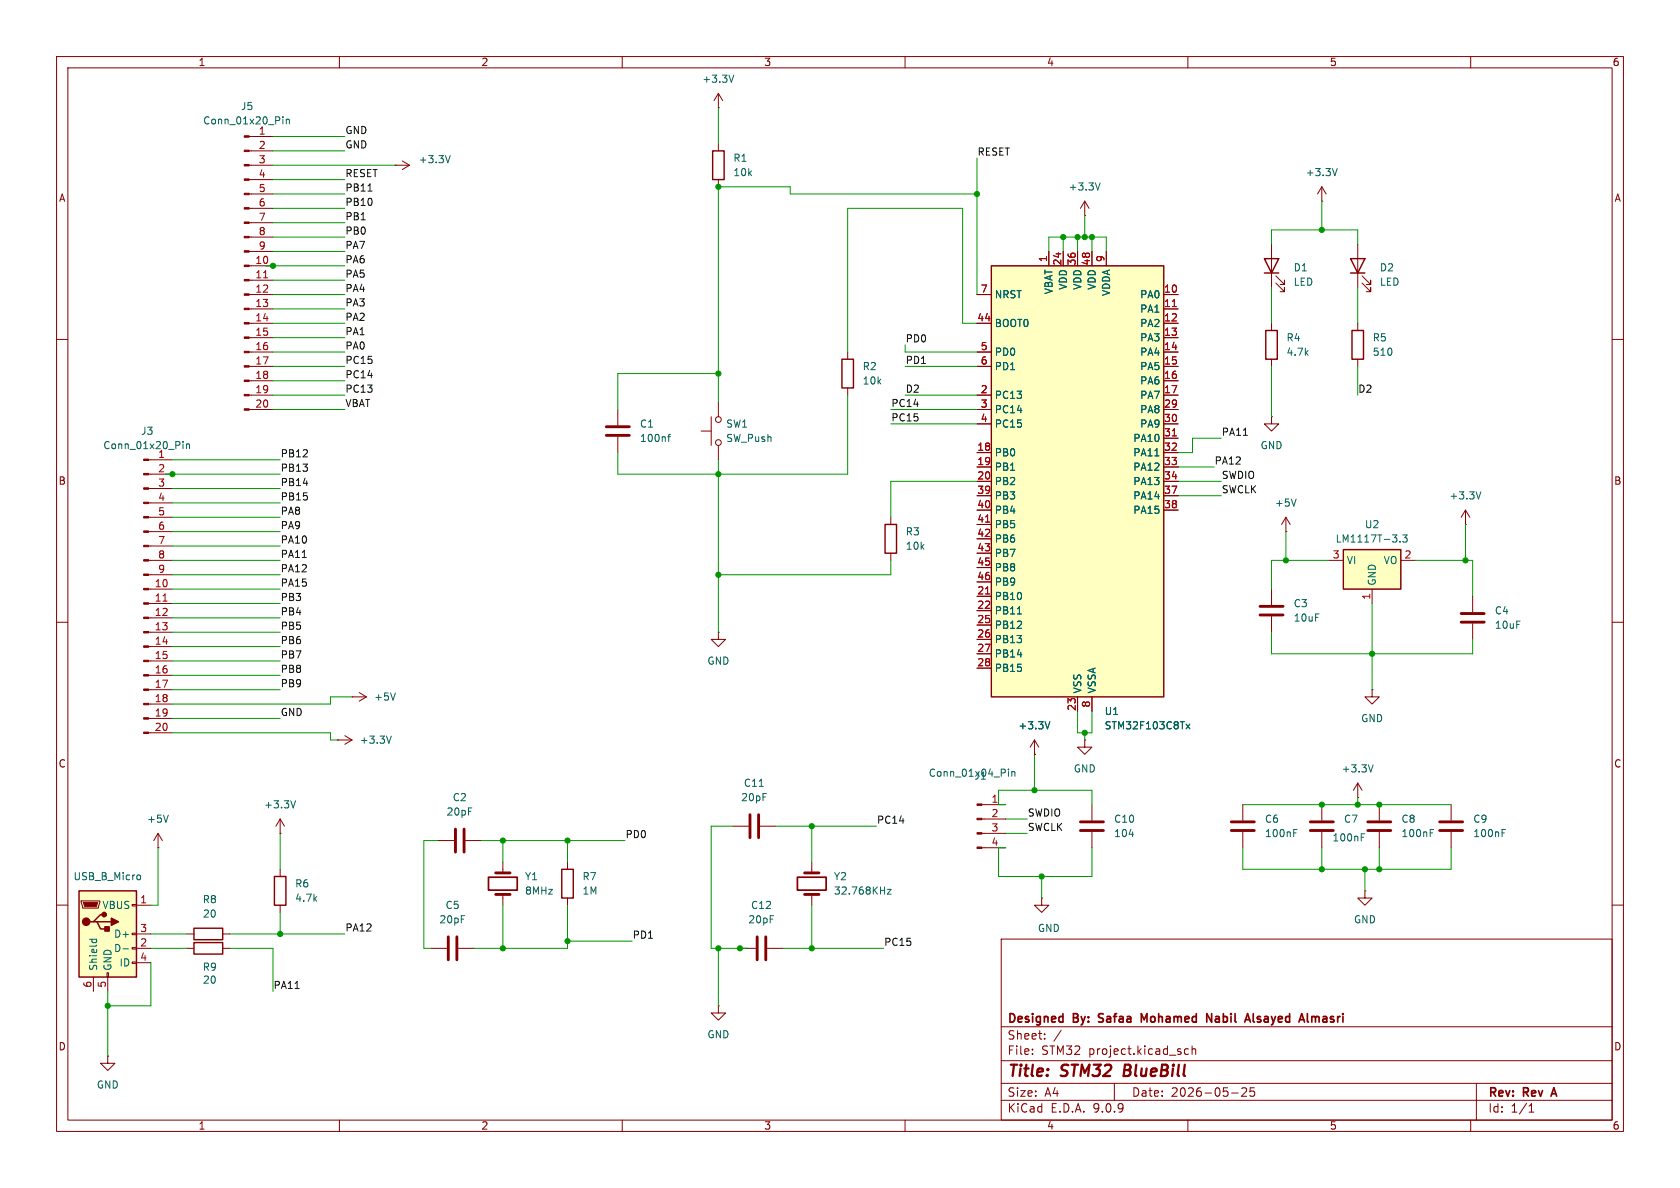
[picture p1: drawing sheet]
<svg xmlns="http://www.w3.org/2000/svg" width="297mm" height="210mm" viewBox="0 0 297 210" stroke-linecap="round" stroke-linejoin="round" font-family="sans-serif">
<g fill="none" stroke="#840000" stroke-width=".18">
<path d="M10 10h277v190h-277zM12 12h273v186h-273zM60 10v2M110 10v2M160 10v2M210 10v2M260 10v2M233.7 35.6h.1M233.7 33v2.6M233.7 33l-.8 1.3M233.7 33l.7 1.3M224.8 43.2v7.6"/>
<path d="M224.8 57.2v1.2M225.6 50l1.5 1.6v-.8v.8h-.8M225.6 48.8l1.5 1.5v-.8v.8h-.8M240 43.2v7.6M240 57.2v1.2M240.8 50l1.5 1.6v-.8v.8h-.7M240.8 48.8l1.5 1.5v-.8v.8h-.7M10 60h2M224.8 63.5v1.3M240 63.5v1.3M285 60h2M157.5 91.4v1.3"/>
<path d="M157.5 97.8v1.3M259.1 92.7h.1M259.1 90.2l-.8 1.2M259.1 90.2l.7 1.2M259.1 90.2v2.5M10 110h2M285 110h2M240 138.4l-.7 1.3M240 138.4l.8 1.3M240 138.4v2.6M242.6 121.9v1.3h1.2l-1.2 1.3-1.3-1.3h1.3M242.6 121.9h.1"/>
<path d="M27.9 149.9h.1M27.9 147.3l-.7 1.3M27.9 147.3l.8 1.3M27.9 147.3v2.6M77.5 148.6h2.8M82.3 148.6h2.8M143.5 152.4v1.9M143.5 158.1v1.9M233.7 142.2v2.8M233.7 147.1v2.8M240 141h.1M243.8 142.2v2.8"/>
<path d="M243.8 147.1v2.8M256.5 142.2v2.8M256.5 147.1v2.8M10 160h2M177 166h108v32h-108zM285 160h2M60 198v2M110 198v2M160 198v2M177 194.5h108M177 191.5h108M177 187.5h108"/>
<path d="M177 181.5h108M182.5 186.3v.1M182.5 185.5v.1M184.7 183.6v.1M184.7 182.8v.1M187.6 182.1l-1.3 2M197 191.5v3M210 198v2M210.1 185.5l-.4-.1-.3 .3v.4l.1 .2h.6M210.7 185.5l.3-.1 .3 .1 .1 .9M210.7 184.9v1.5M217.7 193.2h1.2"/>
<path d="M219.5 192.4l.6-.1 .2 .1 .1 .3-.9 1.1h.9M221.7 192.3h-.7v.7l.2-.1h.5l.1 .3-.1 .5-.2 .1-.5-.1M260 198v2M261 191.5v6.5M270.3 196.6h.9M270.3 195.5l.4-.4v1.5"/>
</g>
<g fill="none" stroke="#840000" stroke-width=".3">
<path d="M141 155.1h5v2.3h-5zM194.3 179.3v.5M202.8 179.2l-.5 1.1-.5-1.1v1.5M213.3 179.2l.9 1.5v-1.5M220.6 179.2l.5 1.5M221.6 179.2v1.3l.2 .2M231.9 179.7v1M232.3 179.7l-.4 .1M194.2 180.6l.2 .1M220.2 180.3h.7M231.2 180.6l.1 .1M274.3 193.4h.8"/>
<path d="M274.7 192.3l-.5 1.5"/>
</g>
<path d="M198.9 188.2l-.3 2h.8" fill="none" stroke="#840000" stroke-width=".4"/>
<path d="M223.5 45.7h2.6l-1.3 2.6zM223.5 48.3h2.6M223.8 58.4h2v5.1h-2zM238.8 45.7h2.5l-1.3 2.6zM238.8 48.3h2.5M239 58.4h2v5.1h-2zM156.5 92.7h2v5.1h-2z" fill="none" stroke="#840000" stroke-width=".25"/>
<path d="M80.5 146.6v4M82 146.6v4M142.2 158.1h2.6M142.2 154.3h2.6M231.6 145.3h4.1M231.6 146.8h4.1M241.8 145.3h4.1M241.8 146.8h4.1M254.5 145.3h4.1M254.5 146.8h4.1" fill="none" stroke="#840000" stroke-width=".51"/>
<path d="M236.4 29.8l-.4 1.3M261.8 86.9l-.4 1.3M242.8 135.2l-.5 1.3M29.8 144.1l-.5 1.3M156.9 157.2h.6l-.6 .9h.6M240.6 148h.5M240.6 147.4h.7M252.8 147.2h.5M252.8 146.6h.6M265.5 147.2h.5M265.5 146.6h.6" fill="none" stroke="#006464" stroke-width=".18"/>
<path d="M14 157.5h10.1v15.2h-10.1z" fill="#ffffc2"/>
<path d="M126 26.7h2v5.1h-2zM14 157.5h10.1v15.2h-10.1zM99.3 153.7h2v5.1h-2zM16.5 162.9h.6l.7 1.3h1.2M17.1 162.9h2.6M18.4 161.7h-.6l-1.3 1.2h-.6" fill="none" stroke="#840000" stroke-width=".25"/>
<g fill="none" stroke="#840000" stroke-width=".18">
<path d="M127 19.1h.1M127 16.5l-.8 1.3M127 16.5l.8 1.3M127 16.5v2.6M69.8 29.2h.1M69.8 29.2h2.6M71.1 28.4l1.3 .8M72.4 29.2l-1.3 .8M127 25.4v1.3M127 31.8v1.2M191.8 38.1h.1M191.8 35.6l-.8 1.2"/>
<path d="M191.8 35.6l.7 1.2M191.8 35.6v2.5M109.2 72.4v2.8M109.2 77.2v2.8M124 76.2h1.7M125.7 73.7v5M127 71.1v2.6M127 78.7v2.6M224.8 73.7v1.2h1.3l-1.3 1.3-1.3-1.3h1.3M224.8 73.7h.1M26.3 81.3h4.2M26.3 83.8h4.2"/>
<path d="M26.3 86.4h4.2M26.3 88.9h4.2M26.3 91.4h4.2M26.3 94h4.2M26.3 96.5h4.2M26.3 99.1h4.2M26.3 101.6h4.2M26.3 104.1h4.2M26.3 106.7h4.2M26.3 109.2h4.2M26.3 111.8h4.2M26.3 114.3h4.2"/>
<path d="M26.3 116.8h4.2M26.3 119.4h4.2M260.3 105.4v2.8M260.3 110.2v2.8M26.3 121.9h4.2M26.3 124.5h4.2M26.3 127h4.2M26.3 129.5h4.2M14.4 159.3h3.3v.2l-.3 1h-2.8zM23.4 159.9h.7v.2h-.7zM100.3 152.4v1.3M100.3 158.8v1.2"/>
<path d="M129.5 146.1h2.8M134.4 146.1h2.8M173.6 142.2h4.2M173.6 144.8h4.2M173.6 147.3h4.2M173.6 149.9h4.2M241.3 157.5v1.3h1.3l-1.3 1.2-1.3-1.2h1.3M241.3 157.5h.1M16.5 172.7v2.6M18.9 172h.3v.7h-.3zM19 172.7v2.6M23.4 165h.7v.2h-.7z"/>
<path d="M23.4 167.5h.7v.3h-.7zM23.4 170.1h.7v.2h-.7zM24.1 160h2.6M24.1 165.1h2.6M24.1 167.6h2.6M24.1 170.2h2.6"/>
<circle cx="127" cy="78.2" r=".51"/>
<circle cx="127" cy="74.2" r=".51"/>
</g>
<g fill="#840000" stroke="#840000" stroke-width=".18">
<path d="M14.7 159.5h2.6l-.3 .8h-2z"/>
<path d="M25.4 81.2h.9v.2h-.9z"/>
<path d="M25.4 83.7h.9v.2h-.9z"/>
<path d="M25.4 86.2h.9v.3h-.9z"/>
<path d="M25.4 88.8h.9v.2h-.9z"/>
<path d="M25.4 91.3h.9v.3h-.9z"/>
<path d="M25.4 93.9h.9v.2h-.9z"/>
<path d="M25.4 96.4h.9v.2h-.9z"/>
<path d="M25.4 98.9h.9v.3h-.9z"/>
<path d="M25.4 101.5h.9v.2h-.9z"/>
<path d="M25.4 104h.9v.3h-.9z"/>
<path d="M25.4 106.6h.9v.2h-.9z"/>
<path d="M25.4 109.1h.9v.2h-.9z"/>
<path d="M25.4 111.6h.9v.3h-.9z"/>
<path d="M25.4 114.2h.9v.2h-.9z"/>
<path d="M25.4 116.7h.9v.3h-.9z"/>
<path d="M25.4 119.3h.9v.2h-.9z"/>
<path d="M25.4 121.8h.9v.2h-.9z"/>
<path d="M25.4 124.3h.9v.3h-.9z"/>
<path d="M25.4 126.9h.9v.2h-.9z"/>
<path d="M25.4 129.4h.9v.3h-.9z"/>
<path d="M172.7 142.1h.9v.3h-.9z"/>
<path d="M172.7 144.7h.9v.2h-.9z"/>
<path d="M172.7 147.2h.9v.2h-.9z"/>
<path d="M172.7 149.7h.9v.3h-.9z"/>
</g>
<g fill="#840000" stroke="#840000" stroke-width=".25">
<path d="M18.5 163.8h.8v.8h-.8z"/>
<path d="M19.7 162.3l1.3 .6-1.3 .7z"/>
<circle cx="15.2" cy="162.9" r=".63"/>
<circle cx="18.4" cy="161.7" r=".38"/>
</g>
<g fill="none" stroke="#006464" stroke-width=".18">
<path d="M129.7 13.3l-.4 1.2M79.6 27.5l-.4 1.3M194.5 32.3l-.4 1.3M32.4 78v.2M32.4 78.5v.8M33 78.5v.8M33 78.6l.1-.1h.3l.1 .8M118 77.2h.5M118.5 76.8l-.3 .2v1M134.2 139h.8M178.3 136v.1M178.3 136.4v.8"/>
<path d="M178.9 136.4v.8M178.9 136.5l.2-.1h.3v.8M24.4 154.7h.3l.2 .2-.1 .5-.4 .1M15.8 166h1.3M16.3 166l-.1 .4M17 166l.1 .4M21.7 167.7h1"/>
</g>
<path d="M107.2 75.4h4.1M107.2 77h4.1M258.3 108.5h4.1M258.3 110h4.1M132.6 144v4.1M134.1 144v4.1" fill="none" stroke="#840000" stroke-width=".51"/>
<path d="M28.8 106.3h.7" fill="none" stroke="#a90000" stroke-width=".18"/>
<path d="M175.3 47h30.4v76.2h-30.4z" fill="#ffffc2"/>
<path d="M175.3 47h30.4v76.2h-30.4zM148.8 63.5h2.1v5.1h-2.1z" fill="none" stroke="#840000" stroke-width=".25"/>
<g fill="none" stroke="#840000" stroke-width=".18">
<path d="M172.7 52.1h2.6M172.7 57.2h2.6M185.4 44.5v2.5M188 44.5v2.5M190.5 44.5v2.5M193 44.5v2.5M195.6 44.5v2.5M205.7 52.1h2.6M205.7 57.2h2.6M205.7 54.6h2.6M205.7 59.7h2.6M149.9 62.2v1.3"/>
<path d="M149.9 68.6v1.3M172.7 62.2h2.6M172.7 64.8h2.6M172.7 69.9h2.6M172.7 72.4h2.6M172.7 74.9h2.6M205.7 62.2h2.6M205.7 64.8h2.6M205.7 69.9h2.6M205.7 72.4h2.6M205.7 74.9h2.6M205.7 67.3h2.6"/>
<path d="M205.7 77.5h2.6M172.7 80h2.6M172.7 82.6h2.6M172.7 85.1h2.6M172.7 87.6h2.6M172.7 90.2h2.6M172.7 92.7h2.6M172.7 95.3h2.6M172.7 97.8h2.6M205.7 80h2.6M205.7 82.6h2.6M205.7 85.1h2.6"/>
<path d="M205.7 87.6h2.6M205.7 90.2h2.6M227.3 94h.1M227.3 91.4l-.7 1.3M227.3 91.4l.8 1.3M227.3 91.4v2.6M172.7 100.3h2.6M172.7 102.9h2.6M172.7 105.4h2.6M172.7 108h2.6M172.7 110.5h2.6M172.7 113h2.6"/>
<path d="M172.7 115.6h2.6M172.7 118.1h2.6M224.8 104.1v2.8M224.8 109v2.8M59.7 130.8h.1M59.7 130.8h2.5M61 130l1.2 .8M62.2 130.8l-1.2 .8M190.5 123.2v2.5M191.8 130.8v1.3h1.2l-1.2 1.3-1.3-1.3h1.3M191.8 130.8h.1M193 123.2v2.5"/>
<path d="M184.1 158.8v1.2h1.3l-1.3 1.3-1.2-1.3h1.2M184.1 158.8h.1M193 142.2v2.8M193 147.1v2.8M219.7 142.2v2.8M219.7 147.1v2.8M130.8 167.6h2.8M135.6 167.6h2.8"/>
</g>
<path d="M207.3 54.2h.7M207.3 77.1h.7M174.2 92.3h.8M174.2 105h.8" fill="none" stroke="#a90000" stroke-width=".18"/>
<path d="M204.2 80.6h.7M229.1 88.2l-.4 1.3M179.9 108.5h.7M69.2 130.1l-.4 1.3M209.7 128l.7 .8M210.4 128l-.7 .8M199.6 147.5h.8M228.7 147.2h.4M228.7 146.6h.6" fill="none" stroke="#006464" stroke-width=".18"/>
<path d="M222.8 107.2h4M222.8 108.7h4M191 145.3h4.1M191 146.8h4.1M217.7 145.3h4M217.7 146.8h4M133.9 165.6v4.1M135.4 165.6v4.1" fill="none" stroke="#840000" stroke-width=".51"/>
<path d="M237.5 97.2h10.1v6.9h-10.1z" fill="#ffffc2"/>
<path d="M237.5 97.2h10.1v6.9h-10.1zM48.5 154.9h2v5.1h-2zM34.3 164.1h5.1v2h-5.1zM34.3 166.6h5.1v2.1h-5.1z" fill="none" stroke="#840000" stroke-width=".25"/>
<g fill="none" stroke="#840000" stroke-width=".18">
<path d="M44 24.1h4.3M44 26.7h4.3M44 29.2h4.3M44 31.8h4.3M44 34.3h4.3M44 36.8h4.3M44 39.4h4.3M44 41.9h4.3M44 44.5h4.3M44 47h4.3M44 49.5h4.3M44 52.1h4.3"/>
<path d="M44 54.6h4.3M44 57.2h4.3M44 59.7h4.3M172.7 52.1h2.6M172.7 57.2h2.6M185.4 44.5v2.5M188 44.5v2.5M190.5 44.5v2.5M193 44.5v2.5M195.6 44.5v2.5M205.7 52.1h2.6M205.7 54.6h2.6"/>
<path d="M205.7 57.2h2.6M205.7 59.7h2.6M44 62.2h4.3M44 64.8h4.3M44 67.3h4.3M44 69.9h4.3M44 72.4h4.3M172.7 62.2h2.6M172.7 64.8h2.6M172.7 69.9h2.6M172.7 72.4h2.6M172.7 74.9h2.6"/>
<path d="M205.7 62.2h2.6M205.7 64.8h2.6M205.7 67.3h2.6M205.7 69.9h2.6M205.7 72.4h2.6M205.7 74.9h2.6M205.7 77.5h2.6M172.7 80h2.6M172.7 82.6h2.6M172.7 85.1h2.6M172.7 87.6h2.6M172.7 90.2h2.6"/>
<path d="M172.7 92.7h2.6M172.7 95.3h2.6M172.7 97.8h2.6M205.7 80h2.6M205.7 82.6h2.6M205.7 85.1h2.6M205.7 87.6h2.6M205.7 90.2h2.6M234.9 99.1h2.6M247.6 99.1h2.6M127 111.8v1.2h1.3l-1.3 1.3-1.3-1.3h1.3M127 111.8h.1"/>
<path d="M172.7 100.3h2.6M172.7 102.9h2.6M172.7 105.4h2.6M172.7 108h2.6M172.7 110.5h2.6M172.7 113h2.6M172.7 115.6h2.6M172.7 118.1h2.6M242.6 104.1v2.6M62.2 123.2h.1M62.2 123.2h2.6M63.5 122.4l1.3 .8"/>
<path d="M64.8 123.2l-1.3 .8M182.9 133.4h.1M182.9 130.8l-.8 1.3M182.9 130.8l.7 1.3M182.9 130.8v2.6M190.5 123.2v2.5M193 123.2v2.5M49.5 147.3h.1M49.5 144.8v2.5M49.5 153.7v1.2M49.5 144.8l-.7 1.3M49.5 144.8l.8 1.3"/>
<path d="M88.9 152.4v1.9M88.9 158.1v1.9M33 167.6h1.3M33 165.1h1.3M39.4 167.6h1.2M39.4 165.1h1.2M49.5 160v1.3M76.2 167.6h2.8M81 167.6h2.8M127 177.8v1.3h1.3l-1.3 1.2-1.3-1.2h1.3M127 177.8h.1M19 186.7v1.3h1.3l-1.3 1.2-1.2-1.2h1.2"/>
<path d="M19 186.7h.1"/>
</g>
<g fill="none" stroke="#006464" stroke-width=".18">
<path d="M50 20.6v.2M50 21.1v.8M50.6 21.1v.8M50.6 21.2l.2-.1h.3l.1 .8M204.2 80.6h.7M247.5 95.7v.1M248 94.6h.8l-.5 .4 .4 .2v.5l-.2 .1-.5-.1M179.9 108.5h.7M69.9 122.5l-.4 1.3M185.6 127.6l-.4 1.2M209.7 128l.7 .8M210.4 128l-.7 .8"/>
<path d="M52.3 141.5l-.5 1.3"/>
</g>
<path d="M87.6 158.1h2.6M87.6 154.3h2.6M79.2 165.6v4.1M80.8 165.6v4.1" fill="none" stroke="#840000" stroke-width=".51"/>
<path d="M86.4 155.1h5v2.3h-5z" fill="none" stroke="#840000" stroke-width=".3"/>
<g fill="#840000" stroke="#840000" stroke-width=".18">
<path d="M43.2 24h.8v.3h-.8z"/>
<path d="M43.2 26.5h.8v.3h-.8z"/>
<path d="M43.2 29.1h.8v.2h-.8z"/>
<path d="M43.2 31.6h.8v.3h-.8z"/>
<path d="M43.2 34.2h.8v.2h-.8z"/>
<path d="M43.2 36.7h.8v.3h-.8z"/>
<path d="M43.2 39.2h.8v.3h-.8z"/>
<path d="M43.2 41.8h.8v.2h-.8z"/>
<path d="M43.2 44.3h.8v.3h-.8z"/>
<path d="M43.2 46.9h.8v.2h-.8z"/>
<path d="M43.2 49.4h.8v.3h-.8z"/>
<path d="M43.2 51.9h.8v.3h-.8z"/>
<path d="M43.2 54.5h.8v.2h-.8z"/>
<path d="M43.2 57h.8v.3h-.8z"/>
<path d="M43.2 59.6h.8v.2h-.8z"/>
<path d="M43.2 62.1h.8v.3h-.8z"/>
<path d="M43.2 64.6h.8v.3h-.8z"/>
<path d="M43.2 67.2h.8v.2h-.8z"/>
<path d="M43.2 69.7h.8v.3h-.8z"/>
<path d="M43.2 72.3h.8v.2h-.8z"/>
</g>
<path d="M46.6 49.1h.7M207.3 54.2h.7M207.3 77.1h.7M174.2 92.3h.8M174.2 105h.8" fill="none" stroke="#a90000" stroke-width=".18"/>
<path d="M65.1 33.8h.7M219.8 77h.7M53.4 98.5h.8M52.2 174.7h.7" fill="none" stroke="#0f0f0f" stroke-width=".18"/>
<g fill="none" stroke="#009600" stroke-width=".18">
<path d="M127 19.1v6.3M48.3 36.8h12.7M48.3 34.3h12.7M48.3 26.7h12.7M48.3 24.1h12.7M48.3 31.8h12.7M48.3 39.4h12.7M48.3 29.2h21.5M172.7 27.9v24.2M172.7 34.3h-33v-1.3h-12.7v38.1M191.8 38.1v3.8M233.7 35.6v5"/>
<path d="M47 47h14M48.3 41.9h12.7M48.3 49.5h12.7M48.3 57.2h12.7M48.3 59.7h12.7M48.3 54.6h12.7M48.3 52.1h12.7M48.3 44.5h12.7M172.7 57.2h-2.5v-20.4h-20.3v25.4M185.4 44.5v-2.6h10.2v2.6M188 41.9v2.6M190.5 41.9v2.6"/>
<path d="M193 41.9v2.6M224.8 43.2v-2.6h15.2v2.6M224.8 50.8v6.4M240 50.8v6.4M48.3 62.2h12.7M48.3 64.8h12.7M48.3 67.3h12.7M48.3 69.9h12.7M48.3 72.4h12.7M127 66h-17.8v6.4M149.9 69.9v13.9h-40.7v-3.8M157.5 72.4h15.2"/>
<path d="M157.5 74.9h15.2M160 61v1.2h12.7M160 64.8h12.7M160 69.9h12.7M215.9 77.5h-5.1v2.5h-2.5M224.8 64.8v8.9M240 64.8v5.1M29.2 83.8h20.3M30.5 99.1h19M30.5 81.3h19M30.5 86.4h19M30.5 88.9h19"/>
<path d="M30.5 91.4h19M30.5 94h19M30.5 96.5h19M127 81.3v30.5M157.5 99.1v2.5h-30.5M172.7 85.1h-15.2v6.3M208.3 87.6h7.6M208.3 85.1h7.6M208.3 82.6h6.3M227.3 94v5.1M234.9 99.1h-10.1v5M250.2 99.1h10.1v6.3"/>
<path d="M259.1 92.7v6.4M30.5 101.6h19M30.5 104.1h19M30.5 106.7h19M30.5 109.2h19M30.5 111.8h19M30.5 114.3h19M30.5 116.8h19M30.5 119.4h19M224.8 111.8v3.8h35.5v-2.6M242.6 106.7v15.2M30.5 129.5h27.9v1.3h1.3"/>
<path d="M30.5 127h19M30.5 121.9h19M62.2 123.2h-3.8v1.3h-27.9M182.9 133.4v6.3M190.5 125.7v3.8h2.5v-3.8M191.8 129.5v1.3M27.9 149.9v10.1h-1.2M49.5 147.3v6.4M77.5 148.6h-2.6v19h1.3M85.1 148.6h25.4M88.9 148.6v3.8M100.3 148.6v3.8"/>
<path d="M129.5 146.1h-3.8v21.5h6.4M137.2 146.1h17.7M143.5 146.1v6.3M177.8 142.2h-1.3v-2.5h16.5v2.5M177.8 149.9h-1.3v5h16.5v-5M177.8 144.8h3.8M177.8 147.3h3.8M184.1 154.9v3.9M219.7 142.2h36.8M219.7 149.9v3.8h36.8v-3.8M233.7 149.9v3.8M240 141v1.2"/>
<path d="M241.3 153.7v3.8M243.8 149.9v3.8M19 175.3v11.4M26.7 167.6h6.3M26.7 165.1h6.3M26.7 170.2v7.6h-7.7M40.6 167.6h7.7v7.7M40.6 165.1h20.4M49.5 161.3v3.8M88.9 160v7.6M100.3 160v7.6h-16.5M100.3 166.4h11.5"/>
<path d="M127 167.6v10.2M138.4 167.6h17.8M143.5 160v7.6"/>
</g>
<g fill="#009600" stroke="#009600" stroke-width=".18">
<circle cx="233.7" cy="40.6" r=".46"/>
<circle cx="227.3" cy="99.1" r=".46"/>
<circle cx="233.7" cy="142.2" r=".46"/>
<circle cx="233.7" cy="153.7" r=".46"/>
<circle cx="243.8" cy="142.2" r=".46"/>
<circle cx="242.6" cy="115.6" r=".46"/>
<circle cx="241.3" cy="153.7" r=".46"/>
<circle cx="243.8" cy="153.7" r=".46"/>
<circle cx="259.1" cy="99.1" r=".46"/>
<circle cx="240" cy="142.2" r=".46"/>
<circle cx="184.1" cy="154.9" r=".46"/>
<circle cx="191.8" cy="129.5" r=".46"/>
<circle cx="182.9" cy="139.7" r=".46"/>
<circle cx="190.5" cy="41.9" r=".46"/>
<circle cx="191.8" cy="41.9" r=".46"/>
<circle cx="193" cy="41.9" r=".46"/>
<circle cx="188" cy="41.9" r=".46"/>
<circle cx="172.7" cy="34.3" r=".46"/>
<circle cx="88.9" cy="167.6" r=".46"/>
<circle cx="100.3" cy="148.6" r=".46"/>
<circle cx="88.9" cy="148.6" r=".46"/>
<circle cx="48.3" cy="47" r=".46"/>
<circle cx="127" cy="83.8" r=".46"/>
<circle cx="127" cy="101.6" r=".46"/>
<circle cx="127" cy="33" r=".46"/>
<circle cx="127" cy="66" r=".46"/>
<circle cx="30.5" cy="83.8" r=".46"/>
<circle cx="143.5" cy="167.6" r=".46"/>
<circle cx="130.8" cy="167.6" r=".46"/>
<circle cx="127" cy="167.6" r=".46"/>
<circle cx="143.5" cy="146.1" r=".46"/>
<circle cx="100.3" cy="166.4" r=".46"/>
<circle cx="49.5" cy="165.1" r=".46"/>
<circle cx="19" cy="177.8" r=".46"/>
</g>
<g font-size="2.8" fill="#840000">
<text x="178" y="190.9">Title:</text>
<text x="187.7" y="190.9">STM32</text>
<text x="199.5" y="190.9">BlueBill</text>
</g>
<g font-size="2.1" fill="#840000">
<text x="178" y="184">Sheet:</text>
<text x="178" y="181.2">Designed</text>
<text x="189.8" y="181.2">By:</text>
<text x="194.9" y="181.2">Safaa</text>
<text x="203" y="181.2">Mohamed</text>
<text x="215.2" y="181.2">Nabil</text>
<text x="222.7" y="181.2">Alsayed</text>
<text x="232.9" y="181.2">Almasri</text>
<text x="178" y="186.7">File:</text>
<text x="184.1" y="186.7">STM32</text>
<text x="192.5" y="186.7">project.kicad_sch</text>
<text x="178" y="196.9">KiCad</text>
<text x="178" y="194.1">Size:</text>
<text x="184.7" y="194.1">A4</text>
<text x="185.7" y="196.9">E.D.A.</text>
<text x="193.3" y="196.9">9.0.9</text>
<text x="200" y="194.1">Date:</text>
<text x="207" y="194.1">2026-05-25</text>
<text x="263" y="194.3">Rev:</text>
<text x="263" y="196.9">Id:</text>
<text x="267.1" y="196.9">1/1</text>
<text x="269.4" y="194.3">Rev</text>
<text x="275.1" y="194.3">A</text>
</g>
<g font-size="1.8" fill="#840000">
<text x="35" y="11.9">1</text>
<text x="85" y="11.9">2</text>
<text x="135" y="11.9">3</text>
<text x="185" y="11.9">4</text>
<text x="235" y="11.9">5</text>
<text x="285" y="11.9">6</text>
<text x="10.3" y="35.9">A</text>
<text x="285.3" y="35.9">A</text>
<text x="10.3" y="85.9">B</text>
<text x="285.3" y="85.9">B</text>
<text x="10.3" y="135.9">C</text>
<text x="285.3" y="135.9">C</text>
<text x="10.3" y="185.9">D</text>
<text x="285.3" y="185.9">D</text>
<text x="35" y="199.9">1</text>
<text x="85" y="199.9">2</text>
<text x="135" y="199.9">3</text>
<text x="185" y="199.9">4</text>
<text x="235" y="199.9">5</text>
<text x="285" y="199.9">6</text>
</g>
<g font-size="1.8" fill="#006464">
<text x="124.1" y="14.8">+3.3V</text>
<text x="35.8" y="22.2">Conn_01x20_Pin</text>
<text x="42.5" y="19.7">J5</text>
<text x="73.9" y="29.1">+3.3V</text>
<text x="129.5" y="28.8">R1</text>
<text x="129.5" y="31.3">10k</text>
<text x="188.8" y="33.9">+3.3V</text>
<text x="230.7" y="31.3">+3.3V</text>
<text x="175.8" y="52.9">NRST</text>
<text x="186.3" y="52.1" transform="rotate(-90 186.3 52.1)">VBAT</text>
<text x="188.8" y="51.3" transform="rotate(-90 188.8 51.3)">VDD</text>
<text x="191.4" y="51.3" transform="rotate(-90 191.4 51.3)">VDD</text>
<text x="193.9" y="51.3" transform="rotate(-90 193.9 51.3)">VDD</text>
<text x="196.4" y="52.4" transform="rotate(-90 196.4 52.4)">VDDA</text>
<text x="201.5" y="52.9">PA0</text>
<text x="228.6" y="48.2">D1</text>
<text x="228.6" y="50.7">LED</text>
<text x="243.8" y="48.2">D2</text>
<text x="243.8" y="50.7">LED</text>
<text x="175.8" y="58">BOOT0</text>
<text x="201.5" y="55.5">PA1</text>
<text x="201.5" y="58">PA2</text>
<text x="152.4" y="65.6">R2</text>
<text x="175.8" y="63.1">PD0</text>
<text x="175.8" y="65.6">PD1</text>
<text x="201.5" y="60.6">PA3</text>
<text x="201.5" y="63.1">PA4</text>
<text x="201.5" y="65.6">PA5</text>
<text x="227.3" y="60.6">R4</text>
<text x="227.3" y="63.1">4.7k</text>
<text x="242.6" y="60.6">R5</text>
<text x="242.6" y="63.1">510</text>
<text x="152.4" y="68.2">10k</text>
<text x="175.8" y="70.7">PC13</text>
<text x="201.5" y="68.2">PA6</text>
<text x="201.5" y="70.7">PA7</text>
<text x="24.8" y="77.1">J3</text>
<text x="113" y="75.8">C1</text>
<text x="128.3" y="75.8">SW1</text>
<text x="175.8" y="73.3">PC14</text>
<text x="175.8" y="75.8">PC15</text>
<text x="201.5" y="73.3">PA8</text>
<text x="201.5" y="75.8">PA9</text>
<text x="18.2" y="79.6">Conn_01x20_Pin</text>
<text x="27.9" y="81">1</text>
<text x="113" y="78.3">100nf</text>
<text x="128.3" y="78.3">SW_Push</text>
<text x="175.8" y="80.9">PB0</text>
<text x="175.8" y="83.4">PB1</text>
<text x="200.3" y="78.3">PA10</text>
<text x="200.3" y="80.9">PA11</text>
<text x="200.3" y="83.4">PA12</text>
<text x="222.8" y="79.6">GND</text>
<text x="175.8" y="86">PB2</text>
<text x="175.8" y="88.5">PB3</text>
<text x="200.3" y="86">PA13</text>
<text x="200.3" y="88.5">PA14</text>
<text x="225.3" y="89.8">+5V</text>
<text x="256.1" y="88.5">+3.3V</text>
<text x="160" y="94.8">R3</text>
<text x="175.8" y="91">PB4</text>
<text x="175.8" y="93.6">PB5</text>
<text x="200.3" y="91">PA15</text>
<text x="241.2" y="93.6">U2</text>
<text x="160" y="97.4">10k</text>
<text x="175.8" y="96.1">PB6</text>
<text x="175.8" y="98.7">PB7</text>
<text x="175.8" y="101.2">PB8</text>
<text x="236" y="96.1">LM1117T-3.3</text>
<text x="238" y="99.9">VI</text>
<text x="244.5" y="99.9">VO</text>
<text x="175.8" y="103.7">PB9</text>
<text x="175.8" y="106.3">PB10</text>
<text x="228.6" y="107.5">C3</text>
<text x="243.4" y="103.6" transform="rotate(-90 243.4 103.6)">GND</text>
<text x="175.8" y="108.8">PB11</text>
<text x="175.8" y="111.4">PB12</text>
<text x="175.8" y="113.9">PB13</text>
<text x="228.6" y="110.1">10uF</text>
<text x="264.2" y="108.8">C4</text>
<text x="264.2" y="111.4">10uF</text>
<text x="125" y="117.7">GND</text>
<text x="175.8" y="116.4">PB14</text>
<text x="175.8" y="119">PB15</text>
<text x="66" y="124.1">+5V</text>
<text x="191.4" y="122.7" transform="rotate(-90 191.4 122.7)">VSS</text>
<text x="193.9" y="122.7" transform="rotate(-90 193.9 122.7)">VSSA</text>
<text x="63.5" y="131.7">+3.3V</text>
<text x="179.9" y="129.1">+3.3V</text>
<text x="195.2" y="126.6">U1</text>
<text x="195.2" y="129.1">STM32F103C8Tx</text>
<text x="240.5" y="127.9">GND</text>
<text x="164.1" y="137.5">Conn_01x04_Pin</text>
<text x="189.7" y="136.8">GND</text>
<text x="237.1" y="136.8">+3.3V</text>
<text x="46.6" y="143.1">+3.3V</text>
<text x="79.9" y="141.8">C2</text>
<text x="130.9" y="141.8">20pF</text>
<text x="131.4" y="139.3">C11</text>
<text x="172.2" y="138">J1</text>
<text x="25.9" y="145.6">+5V</text>
<text x="78.9" y="144.4">20pF</text>
<text x="196.9" y="148.2">104</text>
<text x="196.9" y="145.6">C10</text>
<text x="223.5" y="145.6">C6</text>
<text x="223.5" y="148.2">100nF</text>
<text x="235.5" y="148.9">100nF</text>
<text x="237.5" y="145.6">C7</text>
<text x="247.7" y="145.6">C8</text>
<text x="247.7" y="148.2">100nF</text>
<text x="260.4" y="145.6">C9</text>
<text x="260.4" y="148.2">100nF</text>
<text x="12.9" y="155.8">USB_B_Micro</text>
<text x="92.7" y="155.8">Y1</text>
<text x="102.9" y="155.8">R7</text>
<text x="147.3" y="155.8">Y2</text>
<text x="18" y="160.9">VBUS</text>
<text x="35.7" y="159.9">R8</text>
<text x="52.1" y="157.1">R6</text>
<text x="52.1" y="159.6">4.7k</text>
<text x="78.7" y="160.9">C5</text>
<text x="92.7" y="158.3">8MHz</text>
<text x="102.9" y="158.3">1M</text>
<text x="132.7" y="160.9">C12</text>
<text x="147.3" y="158.3">32.768KHz</text>
<text x="20.1" y="166">D+</text>
<text x="35.8" y="162.4">20</text>
<text x="77.6" y="163.4">20pF</text>
<text x="132.2" y="163.4">20pF</text>
<text x="183.4" y="164.9">GND</text>
<text x="239.3" y="163.4">GND</text>
<text x="17.4" y="171.7" transform="rotate(-90 17.4 171.7)">Shield</text>
<text x="19.9" y="171.7" transform="rotate(-90 19.9 171.7)">GND</text>
<text x="20.1" y="168.5">D-</text>
<text x="21" y="171">ID</text>
<text x="35.7" y="171.8">R9</text>
<text x="35.8" y="174.1">20</text>
<text x="125" y="183.7">GND</text>
<text x="17" y="192.6">GND</text>
</g>
<g font-size="1.8" fill="#a90000">
<text x="45.6" y="23.9">1</text>
<text x="45.6" y="26.4">2</text>
<text x="45.6" y="29">3</text>
<text x="45.6" y="31.5">4</text>
<text x="45.6" y="34">5</text>
<text x="45.6" y="36.6">6</text>
<text x="45.6" y="39.1">7</text>
<text x="45.6" y="41.7">8</text>
<text x="45" y="46.7">10</text>
<text x="45.6" y="44.2">9</text>
<text x="185.2" y="46.4" transform="rotate(-90 185.2 46.4)">1</text>
<text x="187.7" y="47" transform="rotate(-90 187.7 47)">24</text>
<text x="190.2" y="47" transform="rotate(-90 190.2 47)">36</text>
<text x="192.8" y="47" transform="rotate(-90 192.8 47)">48</text>
<text x="195.3" y="46.4" transform="rotate(-90 195.3 46.4)">9</text>
<text x="45" y="49.3">11</text>
<text x="45" y="51.8">12</text>
<text x="173.3" y="51.8">7</text>
<text x="205.7" y="51.8">10</text>
<text x="45" y="54.4">13</text>
<text x="45" y="56.9">14</text>
<text x="45" y="59.4">15</text>
<text x="172.7" y="56.9">44</text>
<text x="205.7" y="54.4">11</text>
<text x="205.7" y="56.9">12</text>
<text x="205.7" y="59.4">13</text>
<text x="45" y="62">16</text>
<text x="45" y="64.5">17</text>
<text x="173.3" y="62">5</text>
<text x="173.3" y="64.5">6</text>
<text x="205.7" y="62">14</text>
<text x="205.7" y="64.5">15</text>
<text x="45" y="67.1">18</text>
<text x="45" y="69.6">19</text>
<text x="173.3" y="69.6">2</text>
<text x="205.7" y="67.1">16</text>
<text x="205.7" y="69.6">17</text>
<text x="45" y="72.1">20</text>
<text x="173.3" y="72.1">3</text>
<text x="173.3" y="74.7">4</text>
<text x="205.7" y="72.1">29</text>
<text x="205.7" y="74.7">30</text>
<text x="205.7" y="77.2">31</text>
<text x="27.9" y="83.6">2</text>
<text x="172.7" y="79.8">18</text>
<text x="172.7" y="82.3">19</text>
<text x="205.7" y="79.8">32</text>
<text x="205.7" y="82.3">33</text>
<text x="27.9" y="86.1">3</text>
<text x="27.9" y="88.6">4</text>
<text x="172.7" y="84.8">20</text>
<text x="172.7" y="87.4">39</text>
<text x="172.7" y="89.9">40</text>
<text x="205.7" y="84.8">34</text>
<text x="205.7" y="87.4">37</text>
<text x="205.7" y="89.9">38</text>
<text x="27.9" y="91.2">5</text>
<text x="27.9" y="93.7">6</text>
<text x="172.7" y="92.5">41</text>
<text x="172.7" y="95">42</text>
<text x="27.9" y="96.3">7</text>
<text x="27.9" y="98.8">8</text>
<text x="27.9" y="101.3">9</text>
<text x="172.7" y="97.5">43</text>
<text x="172.7" y="100.1">45</text>
<text x="235.5" y="98.8">3</text>
<text x="248.2" y="98.8">2</text>
<text x="27.3" y="103.9">10</text>
<text x="27.3" y="106.4">11</text>
<text x="172.7" y="102.6">46</text>
<text x="172.7" y="105.2">21</text>
<text x="172.7" y="107.7">22</text>
<text x="242.3" y="106.1" transform="rotate(-90 242.3 106.1)">1</text>
<text x="27.3" y="109">12</text>
<text x="27.3" y="111.5">13</text>
<text x="172.7" y="110.2">25</text>
<text x="172.7" y="112.8">26</text>
<text x="27.3" y="114">14</text>
<text x="27.3" y="116.6">15</text>
<text x="27.3" y="119.1">16</text>
<text x="172.7" y="115.3">27</text>
<text x="172.7" y="117.9">28</text>
<text x="27.3" y="121.7">17</text>
<text x="27.3" y="124.2">18</text>
<text x="190.2" y="125.8" transform="rotate(-90 190.2 125.8)">23</text>
<text x="192.8" y="125.2" transform="rotate(-90 192.8 125.2)">8</text>
<text x="27.3" y="126.7">19</text>
<text x="27.3" y="129.3">20</text>
<text x="175.2" y="142">1</text>
<text x="175.2" y="144.5">2</text>
<text x="175.2" y="147.1">3</text>
<text x="175.2" y="149.6">4</text>
<text x="24.7" y="159.8">1</text>
<text x="24.7" y="164.8">3</text>
<text x="24.7" y="167.4">2</text>
<text x="24.7" y="169.9">4</text>
<text x="16.3" y="174.7" transform="rotate(-90 16.3 174.7)">6</text>
<text x="18.8" y="174.7" transform="rotate(-90 18.8 174.7)">5</text>
</g>
<g font-size="1.8" fill="#0f0f0f">
<text x="61" y="23.8">GND</text>
<text x="61" y="26.3">GND</text>
<text x="172.7" y="27.6">RESET</text>
<text x="61" y="31.4">RESET</text>
<text x="61" y="33.9">PB11</text>
<text x="61" y="39">PB1</text>
<text x="61" y="41.6">PB0</text>
<text x="61" y="36.5">PB10</text>
<text x="61" y="46.6">PA6</text>
<text x="61" y="44.1">PA7</text>
<text x="61" y="49.2">PA5</text>
<text x="61" y="51.7">PA4</text>
<text x="61" y="56.8">PA2</text>
<text x="61" y="59.3">PA1</text>
<text x="61" y="54.3">PA3</text>
<text x="61" y="64.4">PC15</text>
<text x="61" y="61.9">PA0</text>
<text x="160" y="60.6">PD0</text>
<text x="160" y="64.4">PD1</text>
<text x="61" y="69.5">PC13</text>
<text x="61" y="67">PC14</text>
<text x="160" y="69.5">D2</text>
<text x="240" y="69.5">D2</text>
<text x="61" y="72">VBAT</text>
<text x="157.5" y="72">PC14</text>
<text x="157.5" y="74.6">PC15</text>
<text x="215.9" y="77.1">PA11</text>
<text x="49.5" y="83.5">PB13</text>
<text x="49.5" y="80.9">PB12</text>
<text x="214.6" y="82.2">PA12</text>
<text x="49.5" y="88.6">PB15</text>
<text x="49.5" y="86">PB14</text>
<text x="215.9" y="84.7">SWDIO</text>
<text x="215.9" y="87.3">SWCLK</text>
<text x="49.5" y="91.1">PA8</text>
<text x="49.5" y="93.6">PA9</text>
<text x="49.5" y="101.3">PA12</text>
<text x="49.5" y="98.7">PA11</text>
<text x="49.5" y="96.2">PA10</text>
<text x="49.5" y="103.8">PA15</text>
<text x="49.5" y="106.3">PB3</text>
<text x="49.5" y="108.9">PB4</text>
<text x="49.5" y="111.4">PB5</text>
<text x="49.5" y="114">PB6</text>
<text x="49.5" y="119">PB8</text>
<text x="49.5" y="116.5">PB7</text>
<text x="49.5" y="121.6">PB9</text>
<text x="49.5" y="126.7">GND</text>
<text x="110.5" y="148.2">PD0</text>
<text x="154.9" y="145.7">PC14</text>
<text x="181.6" y="147">SWCLK</text>
<text x="181.6" y="144.4">SWDIO</text>
<text x="61" y="164.8">PA12</text>
<text x="111.8" y="166">PD1</text>
<text x="156.2" y="167.3">PC15</text>
<text x="48.3" y="174.9">PA11</text>
</g>
</svg>
